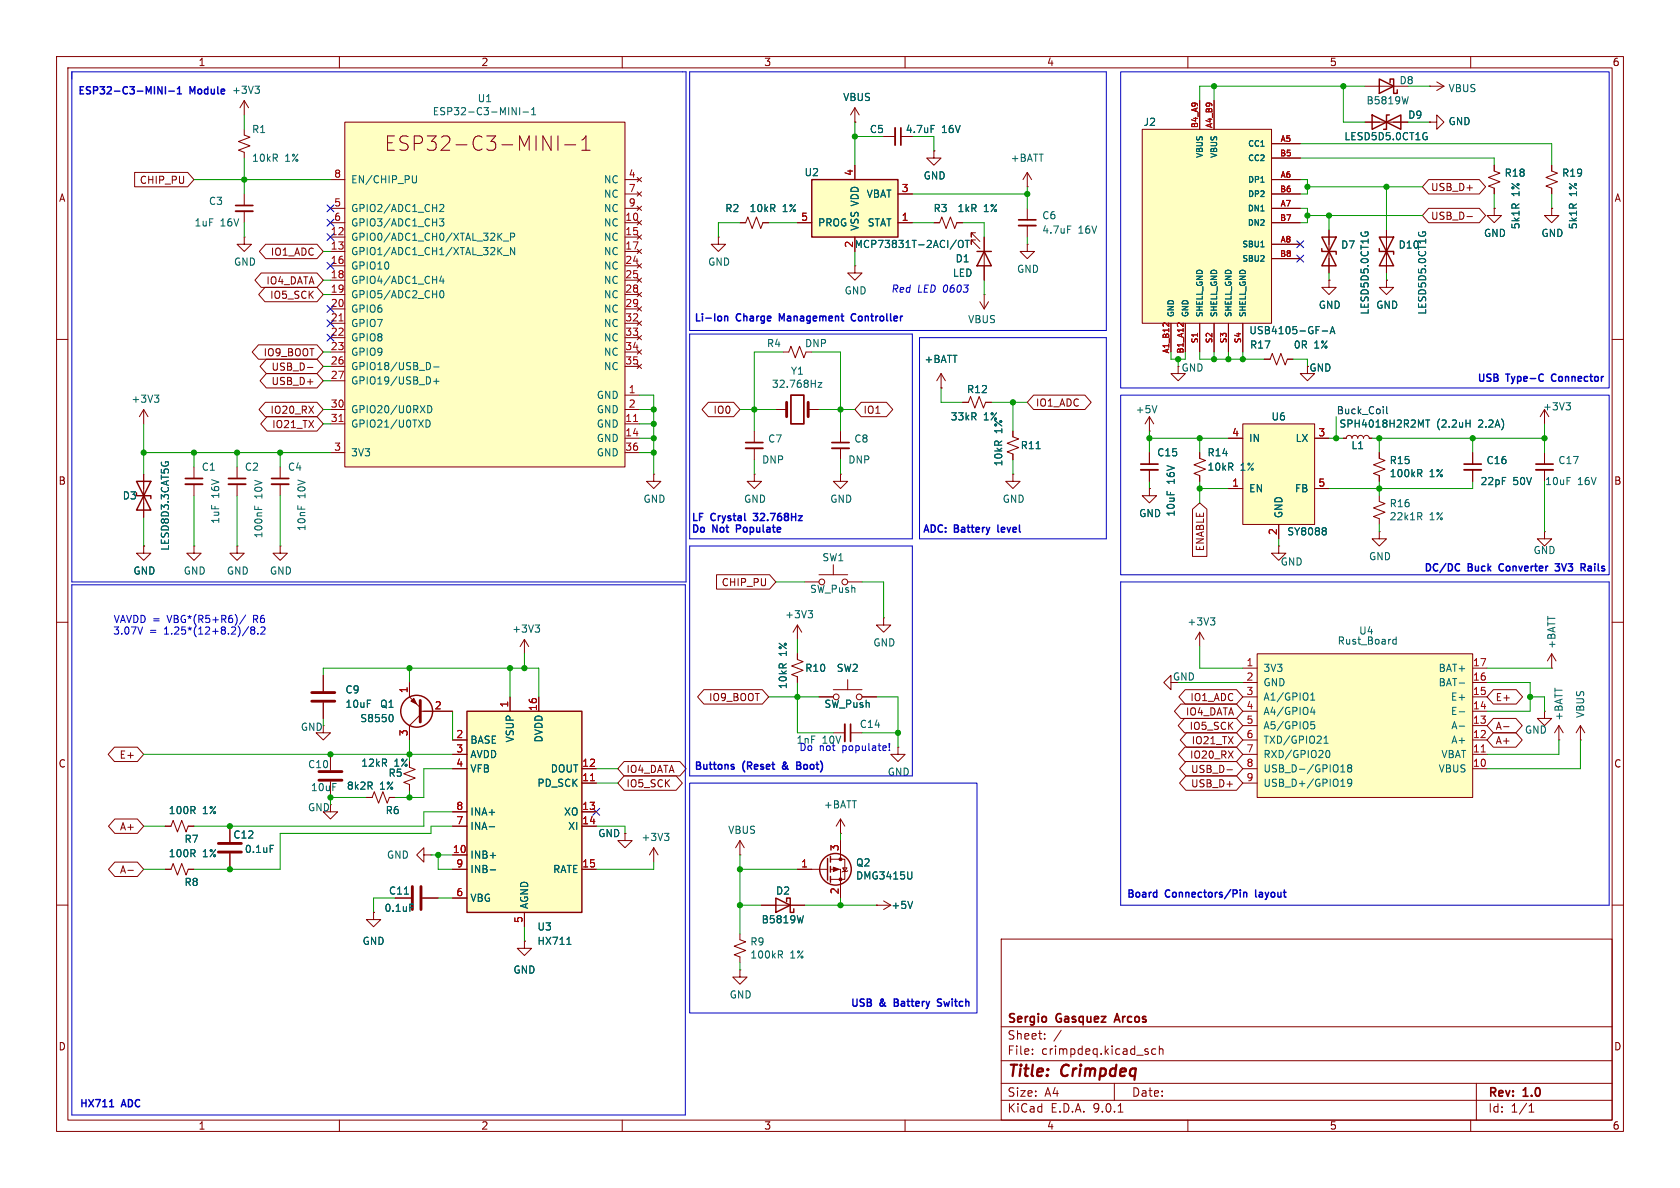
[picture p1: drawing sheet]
<svg xmlns="http://www.w3.org/2000/svg" width="297mm" height="210mm" viewBox="0 0 297 210" stroke-linecap="round" stroke-linejoin="round" font-family="sans-serif">
<g fill="none" stroke="#840000" stroke-width=".18">
<path d="M10 10h277v190h-277zM12 12h273v186h-273zM60 10v2M110 10v2M160 10v2M210 10v2M260 10v2M156.2 24.1h2M159.3 24.1h2M10 60h2M285 60h2M34.3 96.5v1.3h1.3l-1.3 1.3-1.3-1.3h1.3"/>
<path d="M34.3 96.5h.1M41.9 82.6v2M41.9 85.6v2M49.5 96.5v1.3h1.3l-1.3 1.3-1.2-1.3h1.2M49.5 96.5h.1M49.5 82.6v2M49.5 85.6v2M115.6 83.8v1.3h1.2l-1.2 1.3-1.3-1.3h1.3M115.6 83.8h.1M10 110h2M285 110h2M58.4 133.4v2.7"/>
<path d="M58.4 138.2v2.8M58.4 142.2v1.3h1.3l-1.3 1.3-1.3-1.3h1.3M10 160h2M177 166h108v32h-108zM285 160h2M60 198v2M110 198v2M160 198v2M177 194.5h108M177 191.5h108M177 187.5h108M177 181.5h108"/>
<path d="M182.5 186.3v.1M182.5 185.5v.1M184.7 183.6v.1M184.7 182.8v.1M187.6 182.1l-1.3 2M197 191.5v3M197.7 196.6h.8M204.3 185.5l-.4-.1-.3 .3v.4l.1 .2h.6M205 185.5l.2-.1 .3 .1 .1 .9M205 184.9v1.5M210 198v2M260 198v2"/>
<path d="M261 191.5v6.5M270.3 196.6h.9M270.3 195.5l.4-.4v1.5"/>
</g>
<path d="M159.3 22.6v3.1M40.4 84.6h3M48 84.6h3.1M197.5 179.2l-.5 1.5M197.1 180.3h.7" fill="none" stroke="#840000" stroke-width=".3"/>
<path d="M158.2 22.6v3.1M40.4 85.6h3M48 85.6h3.1" fill="none" stroke="#840000" stroke-width=".33"/>
<path d="M164.6 22.2h.6M45 89.5v.6M45.6 89.6v.5" fill="none" stroke="#006464" stroke-width=".18"/>
<path d="M56.4 136.4h4.1M56.4 137.9h4.1" fill="none" stroke="#840000" stroke-width=".51"/>
<path d="M61 21.6h49.5v61h-49.5z" fill="#ffffc2"/>
<g fill="none" stroke="#840000" stroke-width=".18">
<path d="M43.2 17.8l-.8 1.3M43.2 17.8l.7 1.3M43.2 17.8v2.5M43.2 22.9v1l1 .4-2 .7 2 .8-2 .7 1 .4v1M43.2 34.3v2M43.2 37.3v2.1M58.4 31.8h2.6M58.4 36.8h2.6M58.4 39.4h2.6M61 21.6h49.5v61h-49.5zM96 24l1.4 2.6v-2.6M98.6 24v2.6"/>
<path d="M99.8 25.6h2M102.9 26.6h1.4M102.9 24.8l.7-.8v2.6M110.5 31.8h2.5M110.5 36.8h2.5M110.5 39.4h2.5M110.5 34.3h2.5M112.6 31.4l.8 .7M112.6 33.9l.8 .8M112.6 36.4l.8 .8M112.6 39l.8 .8M113.4 31.4l-.8 .7"/>
<path d="M113.4 33.9l-.8 .8M113.4 36.4l-.8 .8M113.4 39l-.8 .8M130.8 39.4h1l.4-1 .8 2 .7-2 .8 2 .4-1h1M165.1 26.7v1.2h1.3l-1.3 1.3-1.3-1.3h1.3M165.1 26.7h.1M165.1 39.4h1l.4-1 .8 2 .7-2 .8 2 .4-1h1M181.6 36.8v2.1M181.6 39.9v2M43.2 41.9v1.3h1.2l-1.2 1.3-1.3-1.3h1.3M43.2 41.9h.1M58.4 41.9h2.6"/>
<path d="M58.4 44.5h2.6M58.4 47h2.6M58.4 49.5h2.6M58.4 52.1h2.6M58.4 54.6h2.6M58.4 57.2h2.6M58.4 59.7h2.6M110.5 41.9h2.5M110.5 44.5h2.5M110.5 47h2.5M110.5 49.5h2.5M110.5 52.1h2.5"/>
<path d="M110.5 54.6h2.5M110.5 57.2h2.5M110.5 59.7h2.5M112.6 41.5l.8 .8M112.6 44.1l.8 .7M112.6 46.6l.8 .8M112.6 49.1l.8 .8M112.6 51.7l.8 .8M112.6 54.2l.8 .8M112.6 56.8l.8 .7M112.6 59.3l.8 .8M113.4 41.5l-.8 .8"/>
<path d="M113.4 44.1l-.8 .7M113.4 46.6l-.8 .8M113.4 49.1l-.8 .8M113.4 51.7l-.8 .8M113.4 54.2l-.8 .8M113.4 56.8l-.8 .7M113.4 59.3l-.8 .8M127 41.9v1.3h1.3l-1.3 1.3-1.3-1.3h1.3M127 41.9h.1M151.1 47v1.3h1.3l-1.3 1.2-1.2-1.2h1.2M151.1 47h.1M172.5 41.1h-.8v.8v-.8l1.5 1.6"/>
<path d="M172.5 42.4h-.8v.8v-.8l1.5 1.5M174 41.9v7.6M181.6 43.2v1.3h1.3l-1.3 1.2-1.3-1.2h1.3M181.6 43.2h.1M25.4 72.4l-.8 1.3M25.4 72.4l.8 1.3M25.4 72.4v2.5M58.4 62.2h2.6M58.4 64.8h2.6M58.4 67.3h2.6M58.4 72.4h2.6M58.4 74.9h2.6"/>
<path d="M110.5 62.2h2.5M110.5 64.8h2.5M110.5 72.4h2.5M110.5 74.9h2.5M110.5 69.9h2.5M110.5 77.5h2.5M112.6 61.8l.8 .8M112.6 64.4l.8 .8M113.4 61.8l-.8 .8M113.4 64.4l-.8 .8M133.3 76.2v2M133.3 79.2v2.1"/>
<path d="M25.4 96.5v1.3h1.3l-1.3 1.3-1.3-1.3h1.3M25.4 96.5h.1M25.4 83.8v7.6M34.3 82.6v2M34.3 85.6v2M41.9 96.5v1.3h1.3l-1.3 1.3-1.3-1.3h1.3M41.9 96.5h.1M58.4 80h2.6M110.5 80h2.5M57.1 119.4v2.8M57.1 124.2v2.8M72.4 135.6l1 .4-2 .8 2 .7-2 .8 1 .4v1"/>
<path d="M29.2 146.1h1l.4-1.1 .8 2.1 .7-2.1 .8 2.1 .4-1h1M29.2 153.7h1l.4-1 .8 2 .7-2 .8 2 .4-1h1M40.6 146.1v2.7M40.6 150.9v2.8M64.8 141h1l.4-1 .7 2 .8-2 .8 2 .3-1h1M110.5 147.3v1.3h1.3l-1.3 1.3-1.3-1.3h1.3M110.5 147.3h.1M115.6 149.9l-.8 1.2M115.6 149.9l.7 1.2M115.6 149.9v2.5M66 161.3v1.3h1.3l-1.3 1.2-1.2-1.2h1.2M66 161.3h.1"/>
</g>
<g fill="none" stroke="#006464" stroke-width=".18">
<path d="M45.1 15.2h.8l-.5 .5M45.6 15.7l.3 .3v.3l-.3 .2M90.5 19l.8 1.3v-1.3M91.9 19v1.3M92.5 19.8h.9M94 19.4l.3-.4v1.3M73.6 31.1v1.1l-.2 .1h-.4M77.7 38.7h.8l-.5 .5 .4 .1v.5l-.2 .1-.5-.1M77.7 36.3l.5-.2 .3 .4-.8 .9h.8M94 20.3h.7M188.7 39.9h.6M77.9 51.4h.1a.68 .68 0 0 1 .5 .6 .68 .68 0 0 1-.5 .6 .84 .84 0 0 1-.1-1.2z"/>
<path d="M78 48.8l-.3 .9h.8M78.3 49.3v.8M89 42.6h1M89 45.2h1M90.3 41.9l.6-.1 .1-.2-.1-.3-.6-.1v1.3M91 43.8v1.2l-.7-1.2v1.2M27.3 69.8h.8l-.4 .5M27.8 70.3l.3 .3v.3l-.3 .2M75.3 74.2a.64 .64 0 0 1 .8 .7 .64 .64 0 0 1-.8 .6zM75.6 71.7a.64 .64 0 0 1 .8 .6 .64 .64 0 0 1-.8 .7zM75.9 64.1l.2 .5-.2 .7M76.7 64.9h.9"/>
<path d="M76.7 67.4h.9M77.1 66.9v1M28.6 81.7l-.1 .1M29.2 81.9v-.3h.5l.1 .3M47.8 149.4h.6M117.5 147.3h.7l-.4 .5M118 147.8l.2 .2v.3l-.2 .3"/>
</g>
<path d="M59.9 56.7h.8M59.9 74.5h.8M112 74.5h.7" fill="none" stroke="#a90000" stroke-width=".18"/>
<path d="M41.7 36.3h3M180.1 38.9h3M131.8 78.2h3.1M32.8 84.6h3" fill="none" stroke="#840000" stroke-width=".3"/>
<path d="M41.7 37.3h3M180.1 39.9h3M131.8 79.2h3.1M32.8 85.6h3" fill="none" stroke="#840000" stroke-width=".33"/>
<path d="M172.7 44.5h2.6M174 44.5l1.3 2.5h-2.6zM24.1 85.1l2.6 5.1h-2.6l2.6-5.1zM24.1 87.1v.5h2.6v.5" fill="none" stroke="#840000" stroke-width=".25"/>
<path d="M55.1 122.4h4.1M55.1 124h4.1M38.6 149.1h4.1M38.6 150.6h4.1" fill="none" stroke="#840000" stroke-width=".51"/>
<path d="M143.5 31.8h15.2v10.1h-15.2z" fill="#ffffc2"/>
<path d="M143.5 31.8h15.2v10.1h-15.2z" fill="none" stroke="#840000" stroke-width=".25"/>
<g fill="none" stroke="#840000" stroke-width=".18">
<path d="M151.1 19.1v2.5M151.1 19.1l-.7 1.2M151.1 19.1l.8 1.2M141 39.4h2.5M151.1 21.6h.1M151.1 29.2v2.6M158.7 39.4h2.6M158.7 34.3h2.6M181.6 33h.1M181.6 30.5l-.8 1.3M181.6 30.5l.8 1.3M181.6 30.5v2.5"/>
<path d="M151.1 41.9v2.6M203.2 76.2h.1M203.2 73.7v2.5M203.2 73.7l-.8 1.2M203.2 73.7l.8 1.2M203.2 86.4v1.2h1.3l-1.3 1.3-1.3-1.3h1.3M203.2 86.4h.1M203.2 80v2M203.2 83.1v2M212.1 80v1l1 .4-2 .8 2 .7-2 .8 1 .4v1M273 80v2M273 83.1v2"/>
<path d="M279.4 130.8h.1M279.4 128.3l-.8 1.2M279.4 128.3l.8 1.2M279.4 128.3v2.5"/>
</g>
<path d="M169.1 42.4l-1.1 1.7M169.5 42.7l.2-.2a.43 .43 0 0 1 .6 .4v.4a.42 .42 0 0 1-.5 .5 .42 .42 0 0 1-.4-.5zM170.6 42.5h.8M171 42.5v1.3M204.5 71.7l-.4 1.3" fill="none" stroke="#006464" stroke-width=".18"/>
<path d="M201.7 82h3M271.5 82h3.1" fill="none" stroke="#840000" stroke-width=".3"/>
<path d="M201.7 83.1h3M271.5 83.1h3.1" fill="none" stroke="#840000" stroke-width=".33"/>
<path d="M219.7 74.9h12.7v17.8h-12.7z" fill="#ffffc2"/>
<g fill="none" stroke="#840000" stroke-width=".18">
<path d="M217.2 77.5h2.5M219.7 74.9h12.7v17.8h-12.7zM232.4 77.5h2.5M217.2 86.4h2.5M226.1 96.5v1.3h1.2l-1.2 1.3-1.3-1.3h1.3M226.1 96.5h.1M226.1 92.7v2.6M232.4 86.4h2.5M243.8 94v1.3h1.3l-1.3 1.2-1.2-1.2h1.2M243.8 94h.1M260.3 80v2M260.3 83.1v2"/>
<path d="M273 94v1.3h1.3l-1.3 1.2-1.2-1.2h1.2M273 94h.1M275.6 130.8h.1M275.6 128.3l-.8 1.2M275.6 128.3l.8 1.2M275.6 128.3v2.5"/>
</g>
<path d="M234.2 93.3l.3 .2-.3 .3 .3 .3v.2l-.3 .3" fill="none" stroke="#006464" stroke-width=".18"/>
<path d="M258.8 82h3.1" fill="none" stroke="#840000" stroke-width=".3"/>
<path d="M258.8 83.1h3.1" fill="none" stroke="#840000" stroke-width=".33"/>
<path d="M222.2 115.6h38.1v25.4h-38.1z" fill="#ffffc2"/>
<g fill="none" stroke="#840000" stroke-width=".18">
<path d="M241.3 15.2h7.6M252.7 15.2h.1M252.7 15.2h2.6M254 14.5l1.3 .7M255.3 15.2l-1.3 .8M252.7 21.6h1.3v-1.3l1.3 1.3-1.3 1.3v-1.3M252.7 21.6h.1M264.2 29.2v1l1 .4-2.1 .8 2.1 .7-2.1 .8 1.1 .4v1M264.2 36.8v1.3h1.2l-1.2 1.3-1.3-1.3h1.3M264.2 36.8h.1M274.3 36.8v1.3h1.3l-1.3 1.3-1.3-1.3h1.3M274.3 36.8h.1"/>
<path d="M274.3 29.2v1l1 .4-2 .8 2 .7-2 .8 1 .4v1M245.1 49.5v1.3h1.3l-1.3 1.3-1.3-1.3h1.3M245.1 49.5h.1M245.1 40.6v7.7M237.5 77.5h.5l.1-.4 .4-.1 .4 .1 .1 .4 .2-.4 .3-.1 .4 .1 .1 .4 .2-.4 .3-.1 .4 .1 .1 .4 .2-.4 .4-.1 .3 .1 .2 .4h.5M243.8 80v1l1.1 .4-2.1 .8 2.1 .7-2.1 .8 1 .4v1M243.8 87.6v1l1.1 .4-2.1 .8 2.1 .8-2.1 .7 1 .4v1M212.1 111.8l-.8 1.2M212.1 111.8l.8 1.2M212.1 111.8v2.5M219.7 118.1h2.5M222.2 115.6h38.1v25.4h-38.1z"/>
<path d="M260.3 118.1h2.6M274.3 118.1h.1M274.3 115.6l-.7 1.2M274.3 115.6l.8 1.2M274.3 115.6v2.5M57.1 128.3v1.2h1.3l-1.3 1.3-1.2-1.3h1.2M207 120.7v-1.3l-1.3 1.3 1.3 1.2v-1.2h1.3M219.7 120.7h2.5M219.7 123.2h2.5M219.7 125.7h2.5M219.7 128.3h2.5M219.7 130.8h2.5"/>
<path d="M219.7 133.4h2.5M219.7 135.9h2.5M219.7 138.4h2.5M260.3 120.7h2.6M260.3 123.2h2.6M260.3 125.7h2.6M260.3 128.3h2.6M260.3 130.8h2.6M260.3 133.4h2.6M260.3 135.9h2.6M273 125.7v1.3h1.3l-1.3 1.3-1.2-1.3h1.2M273 125.7h.1"/>
</g>
<g fill="none" stroke="#006464" stroke-width=".18">
<path d="M249 17.1l-.3 1.3M250.8 41.1v.3M251.5 41.2v-.2h.4l.1 .2M252 74.2h.8M252.4 74.2v1.3M259.2 74.8h.7M259.9 74.2v1.3M250.9 83.7l.5 .6M250.9 91.3l.5 .6M251.1 83l.3 .2-.1 .3-.2 .2M251.1 90.6l.3 .3-.1 .3-.2 .1M214 109.2h.8l-.5 .5"/>
<path d="M214.5 109.7l.3 .2v.3l-.3 .3M246.2 113.6l.3 .3 .3-.1M246.8 112.6v1.3M246.8 113.1l-.3-.1-.3 .3M231.7 123.8h.7M231.7 122.9l.4-.4v1.3M231.8 127.6h.6M231.8 128.1h.4l.2 .2-.1 .5h-.5M232 125l-.3 .9h.8M232.3 125.5v.8M234.1 131.4h.7M234.1 130.5l.3-.4v1.3"/>
<path d="M234.4 132.9l.3-.2a.68 .68 0 0 1 .4 .6 .68 .68 0 0 1-.4 .6l-.3-.2M237 136.5h.8M237 139h.8M237.2 135.5l.2-.3v1.3M238.5 135.7l-.3 .3 .1 .3 .2 .2 .3-.1 .2-.2v-.2l-.3-.3M238.5 135.7l-.3-.2 .3-.3h.2l.3 .2-.3 .3M238.5 135.7h.2M239 138.3l-.3 .2h-.3l-.2-.2 .2-.5 .3-.1 .2 .2a.84 .84 0 0 1-.3 1.1h-.2M258 120.7h.9M258 125.8h.9M258 128.4h.9"/>
</g>
<path d="M261.9 132.9h.7" fill="none" stroke="#a90000" stroke-width=".18"/>
<path d="M243.8 14l2.6 1.2-2.6 1.3zM245.7 14.6v-.6h.7v2.5h.6v-.6M243.8 41.9l2.6 5.1h-2.6l2.6-5.1zM243.8 43.9v.6h2.6v.5" fill="none" stroke="#840000" stroke-width=".25"/>
<path d="M82.5 125.7h20.4v35.6h-20.4z" fill="#ffffc2"/>
<path d="M242.6 20.3v2.6l5-2.6v2.6zM245.6 20.3h-.5v2.6h-.5M233.7 41.9l2.5 5.1h-2.5l2.5-5.1zM233.7 43.9v.6h2.5v.5M82.5 125.7h20.4v35.6h-20.4z" fill="none" stroke="#840000" stroke-width=".25"/>
<g fill="none" stroke="#840000" stroke-width=".18">
<path d="M241.3 21.6h7.6M234.9 49.5v1.3h1.3l-1.3 1.3-1.2-1.3h1.2M234.9 49.5h.1M234.9 40.6v7.7M80 130.8h2.5M80 133.4h2.5M80 135.9h2.5M90.2 123.2v2.5M95.2 123.2v2.5M102.9 135.9h2.5M102.9 138.4h2.5M80 143.5h2.5"/>
<path d="M80 146.1h2.5M80 151.1h2.5M80 153.7h2.5M80 158.8h2.5M102.9 143.5h2.5M102.9 146.1h2.5M102.9 153.7h2.5M92.7 161.3v2.5"/>
</g>
<path d="M251.9 23.4l.3 .1M252.1 24.2h.2v.4l-.2 .1M240.7 41.1l-.1 .3M241.3 41.2v-.2h.5l.1 .2M86.5 146.1h1M86.7 151.2h.9M86.7 153.8h.9M100.2 166.9h.7" fill="none" stroke="#006464" stroke-width=".18"/>
<path d="M104.4 138h.7" fill="none" stroke="#a90000" stroke-width=".18"/>
<path d="M201.9 22.9h22.9v34.3h-22.9z" fill="#ffffc2"/>
<g fill="none" stroke="#840000" stroke-width=".18">
<path d="M212.1 17.8v5.1M214.6 17.8v5.1M23.8 30.5h9.4l1.1 1.3-1.1 1.2h-9.4zM130.8 39.4h1M134.9 39.4h1M141 39.4h2.5M151.1 21.6h.1M151.1 29.2v2.6M156.2 24.1h2M158.7 34.3h2.6M158.7 39.4h2.6M159.3 24.1h2"/>
<path d="M165.1 26.7h.1M165.1 39.4h1M169.2 39.4h1M201.9 22.9h22.9v34.3h-22.9zM224.8 25.4h5.1M224.8 27.9h5.1M224.8 31.8h5.1M224.8 34.3h5.1M224.8 36.8h5.1M224.8 39.4h5.1M241.3 21.6h2.5M246.4 21.6h2.5"/>
<path d="M252.6 36.8h8.9l1.1 1.3-1.1 1.3h-8.9l-1.1-1.3zM252.6 31.7h8.9l1.1 1.3-1.1 1.3h-8.9l-1.1-1.3zM252.7 21.6h.1M259.3 38.3h1M264.2 36.8h.1M264.2 29.2v1M264.2 33.3v1M274.3 36.8h.1M274.3 29.2v1M274.3 33.3v1M46.2 48.3h9.8l1.1 1.2-1.1 1.3h-9.8l-1.1-1.3zM46.8 50.8h9.2l1.1 1.3-1.1 1.2h-9.2l-1.1-1.2z"/>
<path d="M47 43.2h9l1.1 1.3-1.1 1.2h-9l-1.1-1.2zM151.1 41.9v2.6M173.2 53.3l.8 1.3M174 52.1h.1M174 41.9v2.6M174 47v2.5M174 52.1v2.5M174.8 53.3l-.8 1.3M207 57.2v5M209.5 57.2v5M212.1 57.2v5M214.6 57.2v5"/>
<path d="M217.2 57.2v5M219.7 57.2v5M224.8 43.2h5.1M224.8 45.7h5.1M234.9 49.5h.1M234.9 40.6v2.6M234.9 45.7v2.6M245.1 49.5h.1M245.1 40.6v2.6M245.1 45.7v2.6M45.7 61h10.3l1.1 1.2-1.1 1.3h-10.3l-1.1-1.3zM46.9 71.1h9.1l1.1 1.3-1.1 1.3h-9.1l-1.1-1.3z"/>
<path d="M47.1 63.5h8.9l1.1 1.3-1.1 1.2h-8.9l-1.1-1.2zM47.1 66h8.9l1.1 1.3-1.1 1.3h-8.9l-1.1-1.3zM47.2 73.7h8.8l1.1 1.2-1.1 1.3h-8.8l-1.1-1.3zM54.4 65h.9M125.2 71.1h4.5l1.1 1.3-1.1 1.3h-4.5l-1.1-1.3zM137.2 72.4h1.9M138.4 62.2h1l.4-1 .8 2 .8-2 .7 2 .4-1h1M142.9 72.4h1.9M148.6 76.2v2M148.6 79.2v2.1M152.2 71.1h4.5l1.1 1.3-1.1 1.3h-4.5l-1.1-1.3zM166.4 68.6h.1"/>
<path d="M166.4 66l-.8 1.3M166.4 66l.7 1.3M166.4 66v2.6M170.2 71.1h1l.4-1 .7 2 .8-2 .8 2 .3-1h1.1M179.1 76.2v1l1 .4-2 .8 2 .7-2 .8 1 .4v1M182.7 69.8h9.1l1.1 1.3-1.1 1.3h-9.1l-1.1-1.3zM208.3 64.8v1.2h1.2l-1.2 1.3-1.3-1.3h1.3M217.2 77.5h2.5M223.5 63.5h1l.4-1 .8 2 .7-2 .8 2 .4-1h1M231.1 64.8v1.2h1.3l-1.3 1.3-1.2-1.3h1.2M232.4 77.5h2.5M237.5 77.5h.5"/>
<path d="M242.1 77.5h.5M273 72.4l-.7 1.3M273 72.4l.8 1.3M273 72.4v2.5M25.4 96.5h.1M25.4 83.8v2.6M25.4 88.9v2.5M133.3 83.8v1.3h1.3l-1.3 1.3-1.2-1.3h1.2M133.3 83.8h.1M147.3 99.8v1.8M148.6 83.8v1.3h1.3l-1.3 1.3-1.3-1.3h1.3M148.6 83.8h.1"/>
<path d="M179.1 83.8v1.3h1.2l-1.2 1.3-1.3-1.3h1.3M179.1 83.8h.1M203.2 86.4h.1M203.2 80v2M203.2 83.1v2M210.8 90l1.3-1.1 1.3 1.1v8.4h-2.6zM212.1 80v1M212.1 84.1v1M217.2 86.4h2.5M226.1 92.7v2.6M232.4 86.4h2.5M243.8 80v1"/>
<path d="M243.8 84.1v1M260.3 80v2M260.3 83.1v2M57.1 119.4v2.8M92.7 113l-.8 1.3M92.7 113l.8 1.3M92.7 113v2.6M126.7 101.6h9.3l1.2 1.3-1.2 1.2h-9.3zM141 115.6v1l1 .4-2 .7 2 .8-2 .8 1 .3v1.1M141 110.5v2.5M141 110.5l-.8 1.3M141 110.5l.7 1.3"/>
<path d="M142.2 102.9h2.6M144.8 101.6h5.1M149.9 102.9h2.5M156.2 109.2v1.3h1.3l-1.3 1.3-1.3-1.3h1.3M156.2 109.2h.1M20.2 132.1h4.1l1.1 1.3-1.1 1.2h-4.1l-1.1-1.2zM57.1 124.2v2.8M72.4 120.7v2.5l1.9 1.9M72.4 138.7v1M74.3 125.7h5.7M74.3 126.4l-1.9 1.9v2.5M80 130.8h2.5"/>
<path d="M80 133.4h2.5M80 135.9h2.5M90.2 123.2v2.5M95.2 123.2v2.5M102.9 135.9h2.5M102.9 138.4h2.5M110.3 137.2h9.2l1.1 1.2-1.1 1.3h-9.2l-1.1-1.3zM110.3 134.6h9.9l1.1 1.3-1.1 1.3h-9.9l-1.1-1.3zM124.4 121.9h10.4l1.1 1.3-1.1 1.3h-10.4l-1.1-1.3zM144.8 123.2h2.5M147.3 121.9h5.1M147.3 129.5h2.1"/>
<path d="M149.9 120.1v1.8M150.4 129.5h2M152.4 123.2h2.5M158.7 132.1v1.3h1.3l-1.3 1.2-1.2-1.2h1.2M158.7 132.1h.1M208.7 124.5h9.9l1.1 1.2-1.1 1.3h-9.9l-1.1-1.3zM209.4 127h9.2l1.1 1.3-1.1 1.2h-9.2l-1.1-1.2zM209.5 132.1h9.1l1.1 1.3-1.1 1.2h-9.1l-1.1-1.2zM209.5 121.9h9.1l1.1 1.3-1.1 1.3h-9.1l-1.1-1.3zM209.6 137.2h9l1.1 1.2-1.1 1.3h-9l-1.1-1.3zM209.6 134.6h9l1.1 1.3-1.1 1.3h-9l-1.1-1.3zM209.8 129.5h8.8l1.1 1.3-1.1 1.3h-8.8l-1.1-1.3z"/>
<path d="M216.9 136.1h1M264 129.5h4l1.1 1.3-1.1 1.3h-4l-1.1-1.3zM264 127h4l1.1 1.3-1.1 1.2h-4l-1.1-1.2zM264 121.9h4.1l1.1 1.3-1.1 1.3h-4.1l-1.1-1.3zM265.8 128.5h1M20.3 152.4h4l1.1 1.3-1.1 1.2h-4l-1.1-1.2zM20.3 144.8h4l1.1 1.3-1.1 1.2h-4l-1.1-1.2zM22.6 153.9h1M29.2 153.7h1M29.2 146.1h1M33.3 153.7h1M33.3 146.1h1"/>
<path d="M40.6 146.1v2.7M40.6 150.9v2.8M64.8 141h1M68.8 141h1M69.8 158.8h2.8M74.7 158.8h2.8M74.9 151.1v-1.2l-1.2 1.2 1.2 1.3v-1.3h1.3M76.2 151.1h.1M80 158.8h2.5M80 153.7h2.5M80 146.1h2.5M80 143.5h2.5"/>
<path d="M80 151.1h2.5M102.9 153.7h2.5M102.9 146.1h2.5M102.9 143.5h2.5M110.5 147.3h.1M130.8 151.1h.1M130.8 148.6l-.8 1.3M130.8 148.6l.8 1.3M130.8 148.6v2.5M141 153.7h5.3M146.8 151.9h2.6v3.5h-2.6M146.8 153.7h1.8v5.1"/>
<path d="M148.6 147.3h.1M148.6 144.8v2.5M148.6 148.6v3.3M148.6 144.8l-.8 1.3M148.6 144.8l.8 1.3M149 153.4h.7l-.3 .7zM149.9 153.9l-.2 .2h-.7l-.2 .1M156.2 159.3l1.3 .7M66 161.3h.1M92.7 166.4v1.2h1.3l-1.3 1.3-1.3-1.3h1.3M92.7 166.4h.1M92.7 161.3v2.5"/>
<path d="M130.8 165.1v1l1 .4-2 .8 2 .7-2 .8 1 .4v1M130.8 171.5v1.2h1.3l-1.3 1.3-1.3-1.3h1.3M130.8 171.5h.1M134.6 160h7.6M154.9 160h.1M154.9 160h2.6M157.5 160l-1.3 .8"/>
<circle cx="145.3" cy="102.9" r=".51"/>
<circle cx="149.4" cy="102.9" r=".51"/>
<circle cx="147.8" cy="123.2" r=".51"/>
<circle cx="151.9" cy="123.2" r=".51"/>
</g>
<path d="M205.7 57.1h.3M206.6 57.1v.6M208.2 57.1h.4M209.2 57.1v.6M104.4 138h.7" fill="none" stroke="#a90000" stroke-width=".18"/>
<g fill="none" stroke="#006464" stroke-width=".18">
<path d="M164.6 22.2h.6M251.9 23.4l.3 .1M252.1 24.2h.2v.4l-.2 .1M169.1 42.4l-1.1 1.7M169.5 42.7l.2-.2a.43 .43 0 0 1 .6 .4v.4a.42 .42 0 0 1-.5 .5 .42 .42 0 0 1-.4-.5zM170.6 42.5h.8M171 42.5v1.3M222.9 43.6h.6M233.8 58.5h.9M235.1 59l.5-1.3 .4 1.3M235.3 58.6h.6M240.7 41.1l-.1 .3"/>
<path d="M241.3 41.2v-.2h.5l.1 .2M250.8 41.1v.3M251.5 41.2v-.2h.4l.1 .2M144.6 67.6h.7l-.7 .9h.7M183.2 79.3h.7M252 74.2h.8M252.4 74.2v1.3M259.2 74.8h.7M259.9 74.2v1.3M276.8 71.2h.8l-.4 .5M277.4 71.7l.2 .2v.3l-.2 .3M28.6 81.7l-.1 .1"/>
<path d="M29.2 81.9v-.3h.5l.1 .3M234.2 93.3l.3 .2-.3 .3 .3 .3v.2l-.3 .3M250.9 83.7l.5 .6M251.1 83l.3 .2-.1 .3-.2 .2M94.6 110.5h.8l-.4 .5M95.1 111l.3 .2v.3l-.3 .3M142.9 107.9h.7l-.4 .5M143.4 108.4l.2 .3v.3l-.2 .2M69.2 126.3a.79 .79 0 0 1 0 1.3M47.8 149.4h.6M71.5 158.1h.7M72.5 159.8h.6"/>
<path d="M86.5 146.1h1M86.7 151.2h.9M86.7 153.8h.9M161.2 154.1v1.1l-.2 .2M161.3 159.3l-.4 1.3M100.2 166.9h.7M137.9 168.8l.4 .6M138.1 168.1l.2 .2v.3l-.2 .2M142 161.9l-.3 1.2"/>
</g>
<path d="M139.8 69.9h2.3v5h-2.3zM147.1 78.2h3M150.4 128v3.1" fill="none" stroke="#840000" stroke-width=".3"/>
<path d="M147.1 79.2h3M149.4 128v3.1" fill="none" stroke="#840000" stroke-width=".33"/>
<path d="M74.3 123.8v3.8z" fill="#840000" stroke="#840000" stroke-width=".51"/>
<g fill="none" stroke="#840000" stroke-width=".25">
<path d="M137.2 158.8l2.5 1.2-2.5 1.3zM139.1 159.4v-.6h.6v2.5h.6v-.6M146.3 151.8v3.8M146.8 151.4v1M146.8 153.2v1M146.8 154.9v1.1"/>
<circle cx="73.7" cy="125.7" r="2.82"/>
<circle cx="147.7" cy="153.7" r="2.79"/>
</g>
<g fill="#840000" stroke="#840000" stroke-width=".18">
<path d="M73.2 123.4l.5 1.1-1.1-.5z"/>
<path d="M147.3 153.3l1 .4-1 .4z"/>
<circle cx="148.6" cy="151.9" r=".25"/>
<circle cx="148.6" cy="155.4" r=".25"/>
</g>
<path d="M139.1 71.1v2.6M142.9 71.1v2.6M72.9 156.7v4.1M74.4 156.7v4.1" fill="none" stroke="#840000" stroke-width=".51"/>
<path d="M245.1 71.9v1.1l.2 .1" fill="none" stroke="#0f0f0f" stroke-width=".18"/>
<g fill="none" stroke="#0000c2" stroke-width=".18">
<path d="M12.7 12.7h108.6v90.2h-108.6zM121.9 12.7h73.7v45.7h-73.7zM198.1 12.7h86.4v55.9h-86.4zM121.9 59.1h39.4v36.2h-39.4zM162.6 59.7h33v35.6h-33zM198.1 69.9h86.4v31.7h-86.4zM121.9 96.5h39.4v40.7h-39.4zM12.7 103.4h108.5v93.7h-108.5zM25.2 110.8l-.4 1.3M43.4 108.7l-1 1.7M44 110.8l-1.1 1.6M44.6 111.4l-.3 .2 .1 .4 .2 .1 .3-.1 .1-.1v-.3l-.2-.2"/>
<path d="M44.6 111.4h.2M44.8 110.8h-.2l-.3 .3 .3 .3M45 110.9v.2l-.2 .3M45.6 112v.1M46.8 110.9v.5l-.7 .7h.8M198.1 102.9h86.4v57.1h-86.4zM121.9 138.4h50.8v40.7h-50.8zM157.2 132.6v.1M157.2 131.4v.8"/>
</g>
<g fill="none" stroke="#009600" stroke-width=".18">
<path d="M214.6 15.2v2.6M237.5 15.2v6.4h3.8M241.3 15.2h-29.2v2.6M248.9 15.2h3.8M34.3 31.8h24.1M43.2 20.3v2.6M43.2 27.9v6.4M43.2 39.4v2.5M130.8 39.4h-3.8v2.5M135.9 39.4h5.1M151.1 21.6v7.6M151.1 24.1h5.1"/>
<path d="M161.3 39.4h3.8M161.3 34.3h20.3M161.3 24.1h3.8v2.6M170.2 39.4h3.8v2.5M181.6 33v3.8M229.9 27.9h34.3v1.3M229.9 25.4h44.4v3.8M229.9 31.8h1.2v2.5h-1.2M229.9 36.8h1.2v2.6h-1.2M231.1 33h20.4M231.1 38.1h20.4M234.9 38.1v2.5"/>
<path d="M245.1 33v7.6M248.9 21.6h3.8M264.2 34.3v2.5M274.3 34.3v2.5M57.1 49.5h1.3M57.1 52.1h1.3M57.1 44.5h1.3M151.1 44.5v2.5M174 49.5v2.6M181.6 41.9v1.3M234.9 48.3v1.2M245.1 48.3v1.2"/>
<path d="M25.4 74.9v8.9M57.1 72.4h1.3M57.1 74.9h1.3M57.1 67.3h1.3M57.1 62.2h1.3M57.1 64.8h1.3M113 77.5h2.6M113 69.9h2.6v13.9M113 72.4h2.6M113 74.9h2.6M130.8 72.4h6.4M138.4 62.2h-5.1v14"/>
<path d="M143.5 62.2h5.1v14M144.8 72.4h6.3M166.4 68.6v2.5h3.8M175.3 71.1h6.3M179.1 71.1v5.1M203.2 77.5h14M203.2 76.2v3.8M207 62.2v1.3h2.5v-1.3M208.3 63.5v1.3M212.1 62.2v1.3h11.4M212.1 77.5v2.5M214.6 62.2v1.3"/>
<path d="M217.2 62.2v1.3M219.7 62.2v1.3M228.6 63.5h2.5v1.3M234.9 77.5h2.6M236.2 73.7v3.8M242.6 77.5h30.4M243.8 77.5v2.5M260.3 77.5v2.5M273 74.9v5.1M25.4 80h33M25.4 91.4v5.1M34.3 80v2.6"/>
<path d="M34.3 87.6v8.9M41.9 80v2.6M41.9 87.6v8.9M49.5 80v2.6M49.5 87.6v8.9M113 80h2.6M133.3 81.3v2.5M148.6 81.3v2.5M179.1 81.3v2.5M203.2 85.1v1.3M212.1 86.4h5.1M212.1 85.1v3.8"/>
<path d="M226.1 95.3v1.2M243.8 85.1v2.5M243.8 92.7v1.3M260.3 85.1v1.3h-25.4M273 85.1v8.9M57.1 119.4v-1.3h38.1v5.1M72.4 118.1v2.6M90.2 118.1v5.1M92.7 115.6v2.5M137.2 102.9h5M141 113v2.6M152.4 102.9h3.8v6.3"/>
<path d="M212.1 114.3v3.8h7.6M262.9 118.1h11.4M25.4 133.4h54.6M57.1 127v1.3M72.4 130.8v3.8M72.4 139.7v1.3M80 135.9h-5.1v5.1h-5.1M80 125.7v5.1M105.4 135.9h3.8M105.4 138.4h3.8M135.9 123.2h8.9M141 120.7v8.8h6.3"/>
<path d="M152.4 129.5h6.3M154.9 123.2h3.8v8.9M208.3 120.7h11.4M262.9 120.7h7.6v5h-7.6M270.5 123.2h2.5v2.5M275.6 130.8v2.6h-12.7M279.4 130.8v5.1h-16.5M25.4 146.1h3.8M25.4 153.7h3.8M64.8 141h-6.4v1.2M69.8 158.8h-3.8v2.5M76.2 151.1h3.8"/>
<path d="M77.5 158.8h2.5M77.5 151.1v2.6h2.5M80 143.5h-5.1v2.6h-40.6M80 146.1h-3.8v1.2h-26.7v6.4h-15.2M105.4 146.1h5.1v1.2M115.6 152.4v1.3h-10.2M130.8 151.1v14M130.8 153.7h10.2M148.6 147.3v1.3M148.6 158.8v1.2M92.7 163.8v2.6M130.8 170.2v1.3"/>
<path d="M130.8 160h3.8M142.2 160h12.7"/>
</g>
<g fill="none" stroke="#000084" stroke-width=".18">
<path d="M57.8 38.8l1.2 1.2M57.8 36.2l1.2 1.2M59 38.8l-1.2 1.2M59 36.2l-1.2 1.2M57.8 41.3l1.2 1.2M57.8 46.4l1.2 1.2M57.8 56.5l1.2 1.3M57.8 54l1.2 1.2M57.8 59.1l1.2 1.2M59 41.3l-1.2 1.2M59 46.4l-1.2 1.2M59 56.5l-1.2 1.3"/>
<path d="M59 54l-1.2 1.2M59 59.1l-1.2 1.2M229.3 45.1l1.2 1.2M229.3 42.6l1.2 1.2M230.5 45.1l-1.2 1.2M230.5 42.6l-1.2 1.2M104.8 142.9l1.2 1.2M106 142.9l-1.2 1.2"/>
</g>
<g fill="none" stroke="#0000c2" stroke-width=".25">
<path d="M27.9 15.3l.7 1.3v-1.3M29.2 15.3v1.3M29.8 16.1h1M31.4 16.6h.7M31.4 15.7l.3-.4v1.3M128.1 55.9v.8M128.1 56l.2-.1h.3l.1 .8M138.2 56.4l-.4-.9v1.2M151.2 55.5a.59 .59 0 0 0-.7 .6 .59 .59 0 0 0 .7 .6M274.4 66.3l-.1 .4 .1 .5M130.2 92.8v1.3M130.2 93.5h.5"/>
<path d="M133.2 90.8h.8M133.2 91.9l.1 .1M176.4 92.8l.1 1.2M257.8 99.7l.2 .1M265.1 99.8l-.1 .4 .1 .5M274.9 99.7h.8l-.4 .4 .3 .1M279.5 99.7h.5l.2 .2-.1 .4h-.6M258 100.8l-.2 .1M274.9 100.8l.2 .1h.5M279.8 100.3l.4 .6M138.4 135.4v.5M140.9 135.3h.4"/>
<path d="M141.3 135.3l.2 .1M141.5 134.8l-.6-.1v1.3l.6-.1M141.5 135.2l-.2 .1M219.9 157.7v.9M219.9 157.9l.1-.2 .3 .1 .1 .8M222 157.3v1.2M165.7 177.8l.5 .1M166.3 176.6h-.3l-.3 .2 .1 .3 .4 .2M19.4 195.7h.7M19.6 194.6l.1-.2v1.3"/>
</g>
<g fill="#009600" stroke="#009600" stroke-width=".18">
<circle cx="141" cy="123.2" r=".46"/>
<circle cx="158.7" cy="129.5" r=".46"/>
<circle cx="43.2" cy="31.8" r=".46"/>
<circle cx="25.4" cy="80" r=".46"/>
<circle cx="34.3" cy="80" r=".46"/>
<circle cx="148.6" cy="72.4" r=".46"/>
<circle cx="115.6" cy="80" r=".46"/>
<circle cx="133.3" cy="72.4" r=".46"/>
<circle cx="115.6" cy="77.5" r=".46"/>
<circle cx="115.6" cy="72.4" r=".46"/>
<circle cx="115.6" cy="74.9" r=".46"/>
<circle cx="49.5" cy="80" r=".46"/>
<circle cx="41.9" cy="80" r=".46"/>
<circle cx="179.1" cy="71.1" r=".46"/>
<circle cx="151.1" cy="24.1" r=".46"/>
<circle cx="181.6" cy="34.3" r=".46"/>
<circle cx="234.9" cy="38.1" r=".46"/>
<circle cx="243.8" cy="77.5" r=".46"/>
<circle cx="236.2" cy="77.5" r=".46"/>
<circle cx="243.8" cy="86.4" r=".46"/>
<circle cx="212.1" cy="77.5" r=".46"/>
<circle cx="219.7" cy="63.5" r=".46"/>
<circle cx="231.1" cy="33" r=".46"/>
<circle cx="231.1" cy="38.1" r=".46"/>
<circle cx="237.5" cy="15.2" r=".46"/>
<circle cx="214.6" cy="15.2" r=".46"/>
<circle cx="245.1" cy="33" r=".46"/>
<circle cx="214.6" cy="63.5" r=".46"/>
<circle cx="203.2" cy="77.5" r=".46"/>
<circle cx="212.1" cy="86.4" r=".46"/>
<circle cx="208.3" cy="63.5" r=".46"/>
<circle cx="270.5" cy="123.2" r=".46"/>
<circle cx="273" cy="77.5" r=".46"/>
<circle cx="260.3" cy="77.5" r=".46"/>
<circle cx="217.2" cy="63.5" r=".46"/>
<circle cx="58.4" cy="133.4" r=".46"/>
<circle cx="40.6" cy="146.1" r=".46"/>
<circle cx="58.4" cy="141" r=".46"/>
<circle cx="40.6" cy="153.7" r=".46"/>
<circle cx="130.8" cy="153.7" r=".46"/>
<circle cx="90.2" cy="118.1" r=".46"/>
<circle cx="92.7" cy="118.1" r=".46"/>
<circle cx="72.4" cy="118.1" r=".46"/>
<circle cx="148.6" cy="160" r=".46"/>
<circle cx="130.8" cy="160" r=".46"/>
<circle cx="72.4" cy="141" r=".46"/>
<circle cx="72.4" cy="133.4" r=".46"/>
<circle cx="77.5" cy="151.1" r=".46"/>
</g>
<text font-size="3.5" fill="#840000" x="67.9" y="26.9">ESP32-C3-MINI-1</text>
<g font-size="2.8" fill="#840000">
<text x="178" y="190.9">Title:</text>
<text x="187.7" y="190.9">Crimpdeq</text>
</g>
<g font-size="2.1" fill="#840000">
<text x="178" y="184">Sheet:</text>
<text x="178" y="181.2">Sergio</text>
<text x="186.8" y="181.2">Gasquez</text>
<text x="197.8" y="181.2">Arcos</text>
<text x="178" y="186.7">File:</text>
<text x="184.1" y="186.7">crimpdeq.kicad_sch</text>
<text x="178" y="196.9">KiCad</text>
<text x="178" y="194.1">Size:</text>
<text x="184.7" y="194.1">A4</text>
<text x="185.7" y="196.9">E.D.A.</text>
<text x="193.3" y="196.9">9.0.1</text>
<text x="200" y="194.1">Date:</text>
<text x="263" y="194.3">Rev:</text>
<text x="263" y="196.9">Id:</text>
<text x="267.1" y="196.9">1/1</text>
<text x="269.4" y="194.3">1.0</text>
</g>
<g font-size="1.8" fill="#840000">
<text x="35" y="11.9">1</text>
<text x="85" y="11.9">2</text>
<text x="135" y="11.9">3</text>
<text x="185" y="11.9">4</text>
<text x="235" y="11.9">5</text>
<text x="285" y="11.9">6</text>
<text x="10.3" y="35.9">A</text>
<text x="24.6" y="32.7">CHIP_PU</text>
<text x="252.9" y="34">USB_D+</text>
<text x="285.3" y="35.9">A</text>
<text x="252.9" y="39.1">USB_D-</text>
<text x="47.8" y="45.4">IO1_ADC</text>
<text x="47" y="50.5">IO4_DATA</text>
<text x="47.7" y="53">IO5_SCK</text>
<text x="46.5" y="63.2">IO9_BOOT</text>
<text x="47.9" y="65.7">USB_D-</text>
<text x="231.4" y="65.9">GND</text>
<text x="47.9" y="68.3">USB_D+</text>
<text x="47.7" y="73.3">IO20_RX</text>
<text x="48" y="75.9">IO21_TX</text>
<text x="126" y="73.3">IO0</text>
<text x="152.6" y="73.3">IO1</text>
<text x="183" y="72.1">IO1_ADC</text>
<text x="10.3" y="85.9">B</text>
<text x="285.3" y="85.9">B</text>
<text x="213" y="97.5" transform="rotate(-90 213 97.5)">ENABLE</text>
<text x="127.5" y="103.8">CHIP_PU</text>
<text x="125.2" y="124.1">IO9_BOOT</text>
<text x="210.3" y="124.1">IO1_ADC</text>
<text x="264.3" y="124.1">E+</text>
<text x="209.6" y="126.7">IO4_DATA</text>
<text x="210.2" y="129.2">IO5_SCK</text>
<text x="210.6" y="131.8">IO21_TX</text>
<text x="264.3" y="131.8">A+</text>
<text x="264.3" y="129.2">A-</text>
<text x="10.3" y="135.9">C</text>
<text x="21" y="134.3">E+</text>
<text x="69.7" y="135.7">1%</text>
<text x="110.6" y="136.8">IO4_DATA</text>
<text x="210.3" y="134.3">IO20_RX</text>
<text x="210.5" y="136.8">USB_D-</text>
<text x="285.3" y="135.9">C</text>
<text x="110.6" y="139.4">IO5_SCK</text>
<text x="210.5" y="139.4">USB_D+</text>
<text x="21.1" y="147">A+</text>
<text x="21.1" y="154.6">A-</text>
<text x="10.3" y="185.9">D</text>
<text x="285.3" y="185.9">D</text>
<text x="35" y="199.9">1</text>
<text x="85" y="199.9">2</text>
<text x="135" y="199.9">3</text>
<text x="185" y="199.9">4</text>
<text x="235" y="199.9">5</text>
<text x="285" y="199.9">6</text>
</g>
<g font-size="1.8" fill="#0000c2">
<text x="13.7" y="16.8">ESP32-C3-MINI-1</text>
<text x="33.6" y="16.8">Module +3V3</text>
<text x="157.5" y="51.8">Red</text>
<text x="162.2" y="51.8">LED 0603</text>
<text x="122.7" y="56.9">Li-Ion</text>
<text x="130.3" y="56.9">Charge</text>
<text x="138.3" y="56.9">Management</text>
<text x="151.6" y="56.9">Controller</text>
<text x="261.1" y="67.6">USB</text>
<text x="266.4" y="67.6">Type-C</text>
<text x="274.9" y="67.6">Connector</text>
<text x="122.2" y="92.2">LF</text>
<text x="122.2" y="94.2">Do</text>
<text x="125.8" y="92.2">Crystal</text>
<text x="126.1" y="94.2">Not</text>
<text x="130.7" y="94.2">Populate</text>
<text x="133.8" y="92.2">32.768Hz</text>
<text x="163.1" y="94.2">ADC:</text>
<text x="168.8" y="94.2">Battery</text>
<text x="177" y="94.2">level</text>
<text x="251.7" y="101.1">DC/DC</text>
<text x="259.6" y="101.1">Buck</text>
<text x="265.6" y="101.1">Converter</text>
<text x="276.1" y="101.1">3V3</text>
<text x="281.1" y="101.1">Rails</text>
<text x="19.9" y="112.4">3.07V</text>
<text x="20" y="110.3">VAVDD =</text>
<text x="26.4" y="112.4">=</text>
<text x="29.1" y="112.4">1.25*(12+8.2)/8.2</text>
<text x="29.7" y="110.3">VBG*(R5+R6)/</text>
<text x="45" y="110.3">R6</text>
<text x="122.7" y="136.1">Buttons</text>
<text x="131.4" y="136.1">(Reset</text>
<text x="138.9" y="136.1">&amp;</text>
<text x="141.2" y="132.8">Do</text>
<text x="141.9" y="136.1">Boot)</text>
<text x="144.8" y="132.8">not</text>
<text x="149" y="132.8">populate!</text>
<text x="199.1" y="158.8">Board</text>
<text x="206.1" y="158.8">Connectors/Pin</text>
<text x="222.5" y="158.8">layout</text>
<text x="150.2" y="178.3">USB</text>
<text x="155.5" y="178.3">&amp;</text>
<text x="158.6" y="178.3">Battery</text>
<text x="166.8" y="178.3">Switch</text>
<text x="13.9" y="196.1">HX711</text>
<text x="21.6" y="196.1">ADC</text>
</g>
<g font-size="1.8" fill="#006464">
<text x="247.3" y="15.1">D8</text>
<text x="256" y="16.5">VBUS</text>
<text x="44.5" y="23.7">R1</text>
<text x="76.4" y="20.6">ESP32-C3-MINI-1</text>
<text x="84.4" y="18.3">U1</text>
<text x="149" y="18.1">VBUS</text>
<text x="153.7" y="23.7">C5</text>
<text x="160" y="23.7">4.7uF</text>
<text x="166.5" y="23.7">16V</text>
<text x="202.1" y="22.5">J2</text>
<text x="241.5" y="18.6">B5819W</text>
<text x="248.8" y="21.2">D9</text>
<text x="256" y="22.3">GND</text>
<text x="44.5" y="28.8">10kR</text>
<text x="50.3" y="28.8">1%</text>
<text x="178.6" y="28.8">+BATT</text>
<text x="237.6" y="25">LESD5D5.0CT1G</text>
<text x="62" y="32.6">EN/CHIP_PU</text>
<text x="106.7" y="32.6">NC</text>
<text x="106.7" y="35.2">NC</text>
<text x="142.1" y="31.3">U2</text>
<text x="153.1" y="35.2">VBAT</text>
<text x="163.2" y="31.9">GND</text>
<text x="265.9" y="31.4">R18</text>
<text x="268.8" y="34.7" transform="rotate(-90 268.8 34.7)">1%</text>
<text x="276.1" y="31.4">R19</text>
<text x="279" y="34.7" transform="rotate(-90 279 34.7)">1%</text>
<text x="34.3" y="40.2">1uF</text>
<text x="36.8" y="36.4">C3</text>
<text x="38.9" y="40.2">16V</text>
<text x="62" y="37.7">GPIO2/ADC1_CH2</text>
<text x="62" y="40.2">GPIO3/ADC1_CH3</text>
<text x="106.7" y="37.7">NC</text>
<text x="106.7" y="40.2">NC</text>
<text x="128.1" y="37.7">R2</text>
<text x="132.4" y="37.7">10kR</text>
<text x="138.3" y="37.7">1%</text>
<text x="144.5" y="40.2">PROG</text>
<text x="152" y="40.9" transform="rotate(-90 152 40.9)">VSS VDD</text>
<text x="153.3" y="40.2">STAT</text>
<text x="164.9" y="37.7">R3</text>
<text x="169.2" y="37.7">1kR</text>
<text x="173.9" y="37.7">1%</text>
<text x="184.2" y="39">C6</text>
<text x="184.2" y="41.5">4.7uF</text>
<text x="190.6" y="41.5">16V</text>
<text x="268.8" y="40.6" transform="rotate(-90 268.8 40.6)">5k1R</text>
<text x="279" y="40.6" transform="rotate(-90 279 40.6)">5k1R</text>
<text x="41.3" y="47.2">GND</text>
<text x="62" y="42.8">GPIO0/ADC1_CH0/XTAL_32K_P</text>
<text x="62" y="45.3">GPIO1/ADC1_CH1/XTAL_32K_N</text>
<text x="62" y="47.9">GPIO10</text>
<text x="106.7" y="42.8">NC</text>
<text x="106.7" y="45.3">NC</text>
<text x="106.7" y="47.9">NC</text>
<text x="125.1" y="47.2">GND</text>
<text x="151" y="44">MCP73831T-2ACI/OT</text>
<text x="168.8" y="46.6">D1</text>
<text x="237" y="44.1">D7</text>
<text x="247.2" y="44.1">D10</text>
<text x="262.3" y="42.1">GND</text>
<text x="272.4" y="42.1">GND</text>
<text x="62" y="50.4">GPIO4/ADC1_CH4</text>
<text x="62" y="52.9">GPIO5/ADC2_CH0</text>
<text x="106.7" y="50.4">NC</text>
<text x="106.7" y="52.9">NC</text>
<text x="149.2" y="52.2">GND</text>
<text x="168.4" y="49.1">LED</text>
<text x="179.7" y="48.4">GND</text>
<text x="62" y="55.5">GPIO6</text>
<text x="62" y="58">GPIO7</text>
<text x="106.7" y="55.5">NC</text>
<text x="106.7" y="58">NC</text>
<text x="171.1" y="57.3">VBUS</text>
<text x="220.8" y="59.3">USB4105-GF-A</text>
<text x="233" y="54.8">GND</text>
<text x="242.2" y="55.7" transform="rotate(-90 242.2 55.7)">LESD5D5.0CT1G</text>
<text x="243.2" y="54.8">GND</text>
<text x="252.3" y="55.7" transform="rotate(-90 252.3 55.7)">LESD5D5.0CT1G</text>
<text x="62" y="60.6">GPIO8</text>
<text x="62" y="63.1">GPIO9</text>
<text x="62" y="65.6">GPIO18/USB_D-</text>
<text x="106.7" y="60.6">NC</text>
<text x="106.7" y="63.1">NC</text>
<text x="106.7" y="65.6">NC</text>
<text x="135.5" y="61.6">R4</text>
<text x="142.2" y="61.6">DNP</text>
<text x="163.3" y="64.4">+BATT</text>
<text x="208.8" y="65.9">GND</text>
<text x="220.9" y="61.8">R17</text>
<text x="228.6" y="61.8">0R</text>
<text x="232.3" y="61.8">1%</text>
<text x="23.1" y="71.4">+3V3</text>
<text x="62" y="68.2">GPIO19/USB_D+</text>
<text x="105.4" y="70.7">GND</text>
<text x="136.4" y="68.8">32.768Hz</text>
<text x="139.7" y="66.4">Y1</text>
<text x="170.9" y="69.7">R12</text>
<text x="62" y="73.3">GPIO20/U0RXD</text>
<text x="62" y="75.8">GPIO21/U0TXD</text>
<text x="105.4" y="73.3">GND</text>
<text x="105.4" y="75.8">GND</text>
<text x="168" y="74.5">33kR</text>
<text x="173.9" y="74.5">1%</text>
<text x="177.4" y="76.7" transform="rotate(-90 177.4 76.7)">1%</text>
<text x="200.7" y="73.3">+5V</text>
<text x="224.7" y="74.5">U6</text>
<text x="236.7" y="75.8">SPH4018H2R2MT</text>
<text x="254" y="75.8">(2.2uH</text>
<text x="261.5" y="75.8">2.2A)</text>
<text x="272.7" y="72.7">+3V3</text>
<text x="35.6" y="83.4">C1</text>
<text x="43.2" y="83.4">C2</text>
<text x="50.8" y="83.4">C4</text>
<text x="62" y="80.9">3V3</text>
<text x="105.4" y="78.3">GND</text>
<text x="105.4" y="80.9">GND</text>
<text x="134.6" y="82.1">DNP</text>
<text x="135.7" y="78.4">C7</text>
<text x="149.9" y="82.1">DNP</text>
<text x="150.9" y="78.4">C8</text>
<text x="177.4" y="82.5" transform="rotate(-90 177.4 82.5)">10kR</text>
<text x="180.3" y="79.6">R11</text>
<text x="204.5" y="80.9">C15</text>
<text x="213.4" y="80.9">R14</text>
<text x="213.4" y="83.4">10kR</text>
<text x="219.3" y="83.4">1%</text>
<text x="220.7" y="78.3">IN</text>
<text x="229" y="78.3">LX</text>
<text x="238.8" y="79.6">L1</text>
<text x="245.6" y="82.2">R15</text>
<text x="262.7" y="82.2">C16</text>
<text x="275.4" y="82.2">C17</text>
<text x="21.6" y="88.5">D3</text>
<text x="39" y="88.1" transform="rotate(-90 39 88.1)">16V</text>
<text x="46.6" y="88.2" transform="rotate(-90 46.6 88.2)">10V</text>
<text x="54.2" y="88.1" transform="rotate(-90 54.2 88.1)">10V</text>
<text x="113.7" y="89.1">GND</text>
<text x="131.4" y="89.1">GND</text>
<text x="146.7" y="89.1">GND</text>
<text x="177.2" y="89.1">GND</text>
<text x="207.9" y="85.6" transform="rotate(-90 207.9 85.6)">16V</text>
<text x="220.7" y="87.2">EN</text>
<text x="228.8" y="87.2">FB</text>
<text x="245.6" y="84.6">100kR</text>
<text x="245.6" y="89.9">R16</text>
<text x="252.7" y="84.6">1%</text>
<text x="261.6" y="86">22pF</text>
<text x="267.5" y="86">50V</text>
<text x="273.1" y="86">10uF</text>
<text x="278.9" y="86">16V</text>
<text x="39" y="92.7" transform="rotate(-90 39 92.7)">1uF</text>
<text x="46.6" y="95.2" transform="rotate(-90 46.6 95.2)">100nF</text>
<text x="54.2" y="94" transform="rotate(-90 54.2 94)">10nF</text>
<text x="201.3" y="91.6">GND</text>
<text x="207.9" y="91.4" transform="rotate(-90 207.9 91.4)">10uF</text>
<text x="226.9" y="91.7" transform="rotate(-90 226.9 91.7)">GND</text>
<text x="227.5" y="94.8">SY8088</text>
<text x="245.6" y="92.2">22k1R</text>
<text x="252.7" y="92.2">1%</text>
<text x="23.5" y="101.8">GND</text>
<text x="30.1" y="97.5" transform="rotate(-90 30.1 97.5)">LESD8D3.3CAT5G</text>
<text x="32.4" y="101.8">GND</text>
<text x="40" y="101.8">GND</text>
<text x="47.6" y="101.8">GND</text>
<text x="145.3" y="99.4">SW1</text>
<text x="226.3" y="100.2">GND</text>
<text x="241.9" y="99.2">GND</text>
<text x="271" y="98.1">GND</text>
<text x="143.1" y="105">SW_Push</text>
<text x="90.4" y="112">+3V3</text>
<text x="138.7" y="109.5">+3V3</text>
<text x="209.8" y="110.8">+3V3</text>
<text x="240.2" y="112.4">U4</text>
<text x="139.3" y="116" transform="rotate(-90 139.3 116)">1%</text>
<text x="142.2" y="119">R10</text>
<text x="147.8" y="119">SW2</text>
<text x="154.3" y="114.5">GND</text>
<text x="223.3" y="119">3V3</text>
<text x="236.4" y="114.1">Rust_Board</text>
<text x="254.2" y="119">BAT+</text>
<text x="275.2" y="114.8" transform="rotate(-90 275.2 114.8)">+BATT</text>
<text x="61" y="122.8">C9</text>
<text x="61" y="125.3">10uF</text>
<text x="67.1" y="125.3">Q1</text>
<text x="139.3" y="121.9" transform="rotate(-90 139.3 121.9)">10kR</text>
<text x="145.6" y="125.3">SW_Push</text>
<text x="207.3" y="120.5">GND</text>
<text x="223.3" y="121.5">GND</text>
<text x="223.3" y="124.1">A1/GPIO1</text>
<text x="254.2" y="121.5">BAT-</text>
<text x="256.4" y="124.1">E+</text>
<text x="53.1" y="129.4">GND</text>
<text x="63.6" y="127.9">S8550</text>
<text x="83.1" y="131.7">BASE</text>
<text x="91" y="131.3" transform="rotate(-90 91 131.3)">VSUP</text>
<text x="96.1" y="131.3" transform="rotate(-90 96.1 131.3)">DVDD</text>
<text x="140.7" y="131.7">1nF</text>
<text x="145.3" y="131.7">10V</text>
<text x="151.9" y="128.9">C14</text>
<text x="223.3" y="126.6">A4/GPIO4</text>
<text x="223.3" y="129.1">A5/GPIO5</text>
<text x="223.3" y="131.7">TXD/GPIO21</text>
<text x="256.4" y="126.6">E-</text>
<text x="256.5" y="129.1">A-</text>
<text x="256.5" y="131.7">A+</text>
<text x="269.5" y="129.9">GND</text>
<text x="276.5" y="127.5" transform="rotate(-90 276.5 127.5)">+BATT</text>
<text x="280.3" y="127" transform="rotate(-90 280.3 127)">VBUS</text>
<text x="54.4" y="136">C10</text>
<text x="63.8" y="135.7">12kR</text>
<text x="68.6" y="137.5">R5</text>
<text x="83.1" y="134.2">AVDD</text>
<text x="83.1" y="136.8">VFB</text>
<text x="97.3" y="136.8">DOUT</text>
<text x="156.8" y="137.3">GND</text>
<text x="223.3" y="134.2">RXD/GPIO20</text>
<text x="223.3" y="136.8">USB_D-/GPIO18</text>
<text x="254.2" y="136.8">VBUS</text>
<text x="254.7" y="134.2">VBAT</text>
<text x="54.4" y="143.6">GND</text>
<text x="54.9" y="140.1">10uF</text>
<text x="61.2" y="139.8">8k2R</text>
<text x="67.1" y="139.8">1%</text>
<text x="94.9" y="139.3">PD_SCK</text>
<text x="145.6" y="143.1">+BATT</text>
<text x="223.3" y="139.3">USB_D+/GPIO19</text>
<text x="29.7" y="144.1">100R</text>
<text x="32.5" y="149.2">R7</text>
<text x="35.8" y="144.1">1%</text>
<text x="41.2" y="148.4">C12</text>
<text x="68.1" y="144.1">R6</text>
<text x="83.1" y="144.4">INA+</text>
<text x="83.1" y="146.9">INA-</text>
<text x="99.6" y="144.4">XO</text>
<text x="100.3" y="146.9">XI</text>
<text x="105.7" y="148.2">GND</text>
<text x="113.3" y="148.9">+3V3</text>
<text x="128.6" y="147.6">VBUS</text>
<text x="29.7" y="151.7">100R</text>
<text x="35.8" y="151.7">1%</text>
<text x="43.2" y="151">0.1uF</text>
<text x="68.3" y="152">GND</text>
<text x="83.1" y="152">INB+</text>
<text x="83.1" y="154.5">INB-</text>
<text x="97.7" y="154.5">RATE</text>
<text x="151.2" y="155.7">DMG3415U</text>
<text x="151.2" y="153.4">Q2</text>
<text x="32.5" y="156.8">R8</text>
<text x="67.9" y="161.4">0.1uF</text>
<text x="68.7" y="158.3">C11</text>
<text x="83.1" y="159.6">VBG</text>
<text x="93.6" y="160.8" transform="rotate(-90 93.6 160.8)">AGND</text>
<text x="137.1" y="158.3">D2</text>
<text x="157.5" y="160.9">+5V</text>
<text x="64" y="167.2">GND</text>
<text x="94.9" y="167.2">HX711</text>
<text x="94.9" y="164.7">U3</text>
<text x="132.5" y="167.3">R9</text>
<text x="134.5" y="163.4">B5819W</text>
<text x="90.7" y="172.3">GND</text>
<text x="132.5" y="169.6">100kR</text>
<text x="139.6" y="169.6">1%</text>
<text x="128.9" y="176.7">GND</text>
</g>
<g font-size="1.8" fill="#a90000">
<text x="59" y="31.5">8</text>
<text x="111.1" y="31.5">4</text>
<text x="111.1" y="34">7</text>
<text x="150.9" y="31.2" transform="rotate(-90 150.9 31.2)">4</text>
<text x="159.3" y="34">3</text>
<text x="58.4" y="41.7">12</text>
<text x="59" y="36.6">5</text>
<text x="59" y="39.1">6</text>
<text x="110.4" y="39.1">10</text>
<text x="110.4" y="41.7">15</text>
<text x="111.1" y="36.6">9</text>
<text x="141.5" y="39.1">5</text>
<text x="159.3" y="39.1">1</text>
<text x="58.4" y="44.2">13</text>
<text x="58.4" y="46.7">16</text>
<text x="110.4" y="44.2">17</text>
<text x="110.4" y="46.7">24</text>
<text x="150.9" y="43.9" transform="rotate(-90 150.9 43.9)">2</text>
<text x="58.4" y="49.3">18</text>
<text x="58.4" y="51.8">19</text>
<text x="110.4" y="49.3">25</text>
<text x="110.4" y="51.8">28</text>
<text x="58.4" y="54.4">20</text>
<text x="58.4" y="56.9">21</text>
<text x="58.4" y="59.4">22</text>
<text x="110.4" y="54.4">29</text>
<text x="110.4" y="56.9">32</text>
<text x="110.4" y="59.4">33</text>
<text x="58.4" y="62">23</text>
<text x="58.4" y="64.5">26</text>
<text x="110.4" y="62">34</text>
<text x="110.4" y="64.5">35</text>
<text x="58.4" y="67.1">27</text>
<text x="111.1" y="69.6">1</text>
<text x="58.4" y="72.1">30</text>
<text x="58.4" y="74.7">31</text>
<text x="110.4" y="74.7">11</text>
<text x="110.4" y="77.2">14</text>
<text x="111.1" y="72.1">2</text>
<text x="217.7" y="77.2">4</text>
<text x="233" y="77.2">3</text>
<text x="59" y="79.8">3</text>
<text x="110.4" y="79.8">36</text>
<text x="217.7" y="86.1">1</text>
<text x="233" y="86.1">5</text>
<text x="225.8" y="94.7" transform="rotate(-90 225.8 94.7)">2</text>
<text x="220.3" y="117.9">1</text>
<text x="260.3" y="117.9">17</text>
<text x="72.1" y="122.6" transform="rotate(-90 72.1 122.6)">1</text>
<text x="76.8" y="125.5">2</text>
<text x="89.9" y="125.2" transform="rotate(-90 89.9 125.2)">1</text>
<text x="95" y="125.8" transform="rotate(-90 95 125.8)">16</text>
<text x="220.3" y="120.4">2</text>
<text x="220.3" y="122.9">3</text>
<text x="220.3" y="125.5">4</text>
<text x="260.3" y="120.4">16</text>
<text x="260.3" y="122.9">15</text>
<text x="260.3" y="125.5">14</text>
<text x="72.1" y="130.2" transform="rotate(-90 72.1 130.2)">3</text>
<text x="80.6" y="130.6">2</text>
<text x="220.3" y="128">5</text>
<text x="220.3" y="130.6">6</text>
<text x="260.3" y="128">13</text>
<text x="260.3" y="130.6">12</text>
<text x="80.6" y="133.1">3</text>
<text x="80.6" y="135.6">4</text>
<text x="102.8" y="135.6">12</text>
<text x="220.3" y="133.1">7</text>
<text x="220.3" y="135.6">8</text>
<text x="260.3" y="133.1">11</text>
<text x="260.3" y="135.6">10</text>
<text x="80.6" y="143.3">8</text>
<text x="102.8" y="138.2">11</text>
<text x="102.8" y="143.3">13</text>
<text x="220.3" y="138.2">9</text>
<text x="80.6" y="145.8">7</text>
<text x="102.8" y="145.8">14</text>
<text x="80" y="150.9">10</text>
<text x="80.6" y="153.4">9</text>
<text x="102.8" y="153.4">15</text>
<text x="141.5" y="153.4">1</text>
<text x="148.3" y="150.6" transform="rotate(-90 148.3 150.6)">3</text>
<text x="80.6" y="158.5">6</text>
<text x="148.3" y="158.2" transform="rotate(-90 148.3 158.2)">2</text>
<text x="92.5" y="163.3" transform="rotate(-90 92.5 163.3)">5</text>
</g>
<text font-size="1.8" fill="#0f0f0f" x="236.2" y="73.3">Buck_Coil</text>
<g font-size="1.4" fill="#a90000">
<text x="211.8" y="22.7" transform="rotate(-90 211.8 22.7)">B4_A9</text>
<text x="214.4" y="22.7" transform="rotate(-90 214.4 22.7)">A4_B9</text>
<text x="226.2" y="27.7">B5</text>
<text x="226.3" y="25.1">A5</text>
<text x="226.2" y="34">B6</text>
<text x="226.3" y="31.5">A6</text>
<text x="226.2" y="39.1">B7</text>
<text x="226.3" y="36.6">A7</text>
<text x="226.2" y="45.5">B8</text>
<text x="226.3" y="42.9">A8</text>
<text x="206.8" y="62.6" transform="rotate(-90 206.8 62.6)">A1_B12</text>
<text x="209.3" y="62.6" transform="rotate(-90 209.3 62.6)">B1_A12</text>
<text x="211.8" y="60.8" transform="rotate(-90 211.8 60.8)">S1</text>
<text x="214.4" y="60.8" transform="rotate(-90 214.4 60.8)">S2</text>
<text x="216.9" y="60.8" transform="rotate(-90 216.9 60.8)">S3</text>
<text x="219.5" y="60.8" transform="rotate(-90 219.5 60.8)">S4</text>
</g>
<g font-size="1.4" fill="#006464">
<text x="212.8" y="28" transform="rotate(-90 212.8 28)">VBUS</text>
<text x="215.4" y="28" transform="rotate(-90 215.4 28)">VBUS</text>
<text x="220.5" y="26.1">CC1</text>
<text x="220.5" y="28.7">CC2</text>
<text x="220.5" y="32.5">DP1</text>
<text x="220.5" y="35">DP2</text>
<text x="220.5" y="37.6">DN1</text>
<text x="220.5" y="40.1">DN2</text>
<text x="219.5" y="43.9">SBU1</text>
<text x="219.5" y="46.5">SBU2</text>
<text x="207.7" y="56.1" transform="rotate(-90 207.7 56.1)">GND</text>
<text x="210.3" y="56.1" transform="rotate(-90 210.3 56.1)">GND</text>
<text x="212.8" y="56.1" transform="rotate(-90 212.8 56.1)">SHELL_GND</text>
<text x="215.4" y="56.1" transform="rotate(-90 215.4 56.1)">SHELL_GND</text>
<text x="217.9" y="56.1" transform="rotate(-90 217.9 56.1)">SHELL_GND</text>
<text x="220.4" y="56.1" transform="rotate(-90 220.4 56.1)">SHELL_GND</text>
</g>
</svg>
